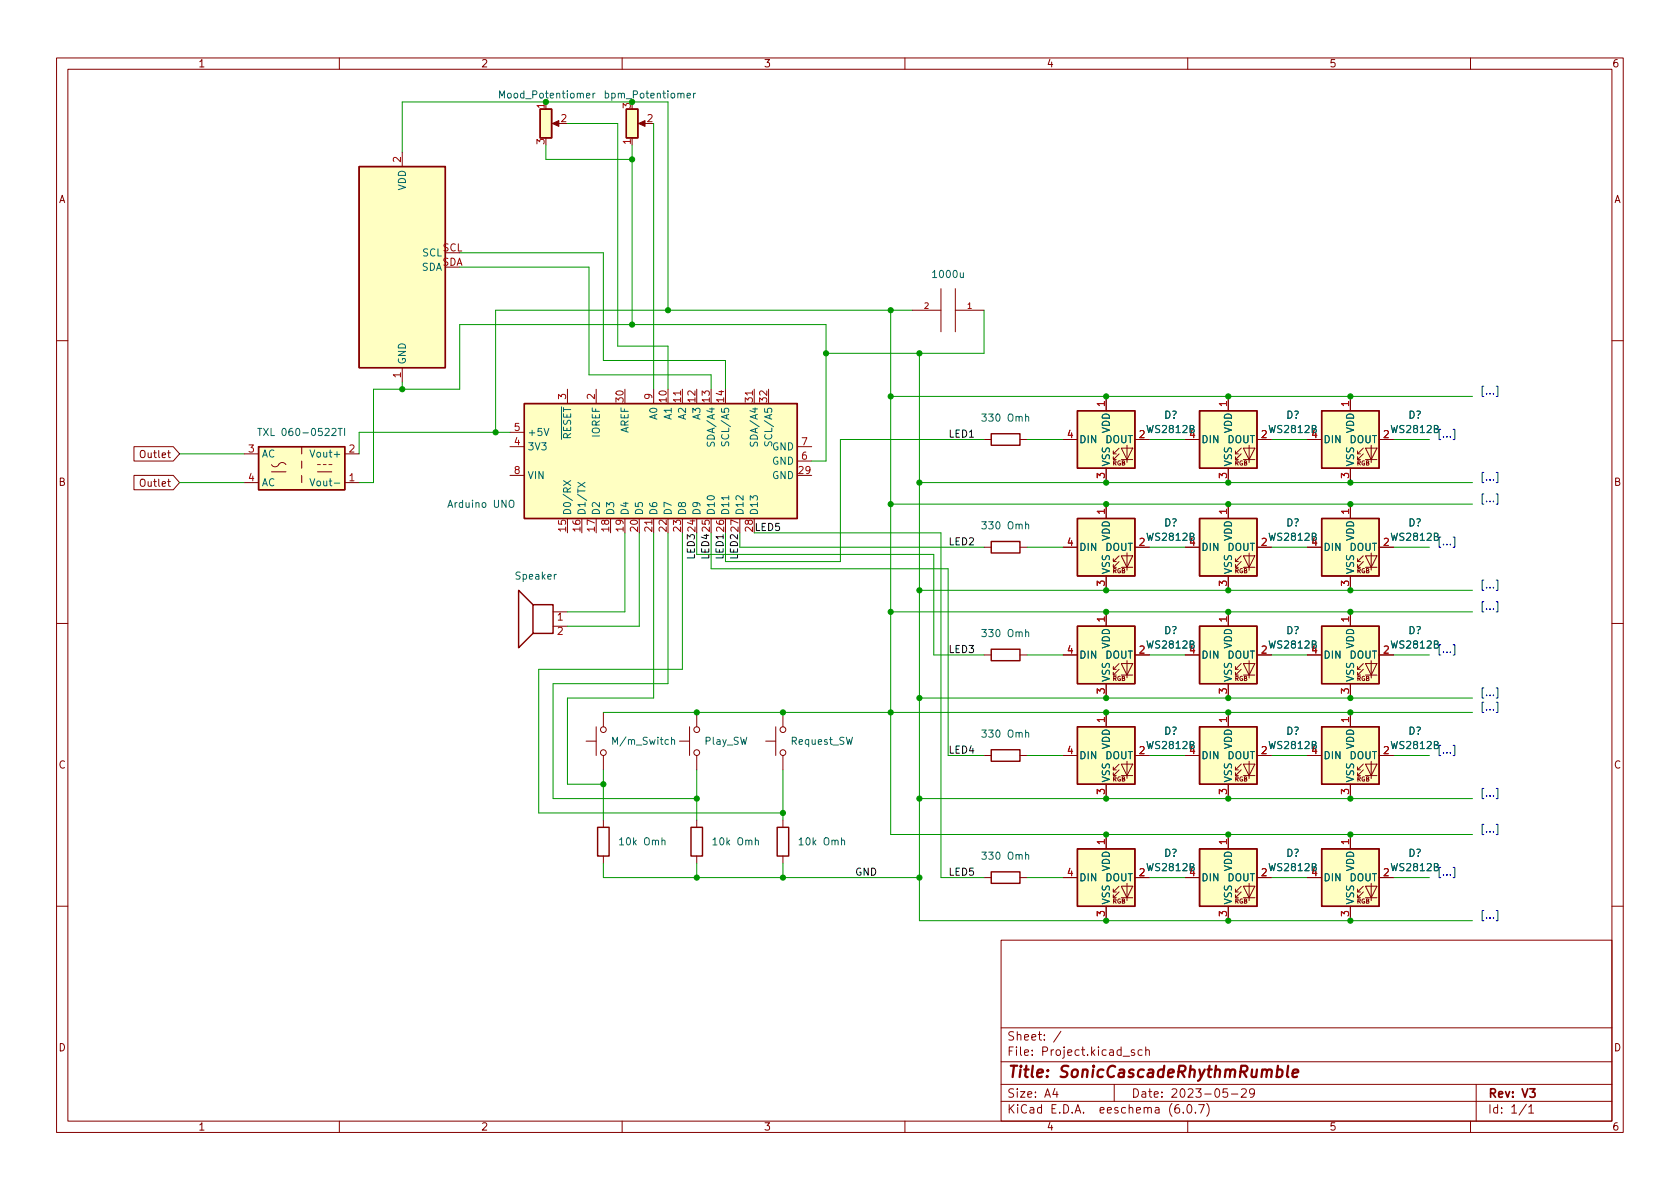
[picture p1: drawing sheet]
<svg xmlns="http://www.w3.org/2000/svg" width="297mm" height="210mm" viewBox="0 0 297 210" stroke-linecap="round" stroke-linejoin="round" font-family="sans-serif">
<g fill="none" stroke="#840000" stroke-width=".18">
<path d="M10 10.2h277v190.1h-277zM12 12.2h273v186.1h-273zM60 10.2v2M110 10.2v2M160 10.2v2M210 10.2v2M260 10.2v2M71.1 26.9v2.6M98 21.8h1.1M113.3 21.8h1M161.3 54.9h5.1M166.4 51v7.7"/>
<path d="M168.9 51v7.7M168.9 54.9h5.1M10 60.2h2M23.7 79h6.9l1.1 1.3-1.1 1.2h-6.9zM53.3 79v1.3M71.1 65v2.6M90.2 79h2.5M90.2 76.4h2.5M100.3 68.8v2.6M105.4 68.8v2.6M115.6 68.8v2.6M120.6 68.8v2.6"/>
<path d="M133.3 68.8v2.6M141 79h2.5M174 77.7h1.3M180.3 77.7h1.3M188 77.7h2.5M195.6 70.1v2.5M197.9 79.2l-1.1 1.1v-.5M198.2 79.2h2.1l-1 2.1zM199.3 78.7v3.1M200.7 77.7h2.5M209.5 77.7h2.6M217.2 70.1v2.5"/>
<path d="M219.5 79.2l-1.1 1.1v-.5M219.8 79.2h2.1l-1 2.1zM220.9 78.7v3.1M222.2 77.7h2.6M231.1 77.7h2.6M238.8 70.1v2.5M241 79.2l-1 1.1v-.5M241.4 79.2h2.1l-1.1 2.1zM242.4 78.7v3.1M243.8 77.7h2.6M285 60.2h2M23.7 84.1h6.9l1.1 1.2-1.1 1.3h-6.9z"/>
<path d="M43.2 85.3h2.5M43.2 80.3h2.5M48 83.4h2.5M48 82.2a.8 .8 0 0 0 .8 .3 .8 .8 0 0 0 .7-.5 .73 .73 0 0 1 1 .2M53.3 81.5v1.3M53.3 84.1v1.2M56.1 83.4h2.6M56.1 82.2h.5M57.1 82.2h.6M58.2 82.2h.5M61 85.3h2.5M61 80.3h2.5"/>
<path d="M90.2 84.1h2.5M115.6 91.7v2.5M141 81.5h2.5M174 96.8h1.3M180.3 96.8h1.3M188 96.8h2.5M195.6 82.8v2.5M195.6 89.1v2.6M196.8 80.3h.6M196.8 99.3h.6M197.9 99.3l-1.1 1v-.5M197.9 98.3l-1.1 1v-.5"/>
<path d="M197.9 80.3l-1.1 1v-.5M198.2 98.3h2.1l-1 2zM198.2 81.3h2.1M199.3 97.8v3M200.7 96.8h2.5M209.5 96.8h2.6M217.2 82.8v2.5M217.2 89.1v2.6M218.4 80.3h.5M218.4 99.3h.5M219.5 80.3l-1.1 1v-.5M219.5 99.3l-1.1 1v-.5"/>
<path d="M219.5 98.3l-1.1 1v-.5M219.8 98.3h2.1l-1 2zM219.8 81.3h2.1M220.9 97.8v3M222.2 96.8h2.6M231.1 96.8h2.6M238.8 82.8v2.5M238.8 89.1v2.6M240 80.3h.5M240 99.3h.5M241 80.3l-1 1v-.5M241 99.3l-1 1v-.5"/>
<path d="M241 98.3l-1 1v-.5M241.4 98.3h2.1l-1.1 2zM241.4 81.3h2.1M242.4 97.8v3M243.8 96.8h2.6M10 110.2h2M97.8 108.2h2.5M97.8 110.7h2.5M174 115.8h1.3M180.3 115.8h1.3M188 115.8h2.5M195.6 101.8v2.6"/>
<path d="M195.6 108.2v2.5M196.8 118.4h.6M197.9 118.4l-1.1 1v-.5M197.9 117.3l-1.1 1.1v-.5M198.2 117.3h2.1l-1 2.1zM198.2 119.4h2.1M198.2 100.3h2.1M199.3 116.8v3.1M200.7 115.8h2.5M209.5 115.8h2.6M217.2 101.8v2.6M217.2 108.2v2.5"/>
<path d="M218.4 118.4h.5M219.5 118.4l-1.1 1v-.5M219.5 117.3l-1.1 1.1v-.5M219.8 117.3h2.1l-1 2.1zM219.8 119.4h2.1M219.8 100.3h2.1M220.9 116.8v3.1M222.2 115.8h2.6M231.1 115.8h2.6M238.8 101.8v2.6M238.8 108.2v2.5M240 118.4h.5"/>
<path d="M241 118.4l-1 1v-.5M241 117.3l-1 1.1v-.5M241.4 117.3h2.1l-1.1 2.1zM241.4 119.4h2.1M241.4 100.3h2.1M242.4 116.8v3.1M243.8 115.8h2.6M285 110.2h2M103.6 131.1h1.8M105.4 128.5v5.1M106.7 126v2.5M106.7 133.6v2.5"/>
<path d="M120.1 131.1h1.8M121.9 128.5v5.1M123.2 126v2.5M123.2 133.6v2.5M135.4 131.1h1.8M137.2 128.5v5.1M138.4 126v2.5M138.4 133.6v2.5M174 133.6h1.3M180.3 133.6h1.3M188 133.6h2.5M195.6 120.9v2.5"/>
<path d="M195.6 126v2.5M195.6 138.7v2.5M196.8 136.1h.6M197.9 136.1l-1.1 1.1v-.6M197.9 135.1l-1.1 1v-.5M198.2 135.1h2.1l-1 2.1zM198.2 137.2h2.1M199.3 134.6v3.1M200.7 133.6h2.5M209.5 133.6h2.6M217.2 120.9v2.5M217.2 126v2.5"/>
<path d="M217.2 138.7v2.5M218.4 136.1h.5M219.5 136.1l-1.1 1.1v-.6M219.5 135.1l-1.1 1v-.5M219.8 135.1h2.1l-1 2.1zM219.8 137.2h2.1M220.9 134.6v3.1M222.2 133.6h2.6M231.1 133.6h2.6M238.8 120.9v2.5M238.8 126v2.5M238.8 138.7v2.5"/>
<path d="M240 136.1h.5M241 136.1l-1 1.1v-.6M241 135.1l-1 1v-.5M241.4 135.1h2.1l-1.1 2.1zM241.4 137.2h2.1M242.4 134.6v3.1M243.8 133.6h2.6M106.7 145v1.3M106.7 151.4v1.2M123.2 145v1.3M123.2 151.4v1.2M138.4 145v1.3"/>
<path d="M138.4 151.4v1.2M174 155.2h1.3M180.3 155.2h1.3M188 155.2h2.5M195.6 147.6v2.5M196.8 157.7h.6M197.9 157.7l-1.1 1v-.5M197.9 156.7l-1.1 1v-.5M198.2 156.7h2.1l-1 2zM198.2 158.7h2.1M199.3 156.2v3.1M200.7 155.2h2.5"/>
<path d="M209.5 155.2h2.6M217.2 147.6v2.5M218.4 157.7h.5M219.5 157.7l-1.1 1v-.5M219.5 156.7l-1.1 1v-.5M219.8 156.7h2.1l-1 2zM219.8 158.7h2.1M220.9 156.2v3.1M222.2 155.2h2.6M231.1 155.2h2.6M238.8 147.6v2.5M240 157.7h.5"/>
<path d="M241 157.7l-1 1v-.5M241 156.7l-1 1v-.5M241.4 156.7h2.1l-1.1 2zM241.4 158.7h2.1M242.4 156.2v3.1M243.8 155.2h2.6M10 160.2h2M177 166.3h108v32h-108zM195.6 160.3v2.5M217.2 160.3v2.5M238.8 160.3v2.5M285 160.2h2"/>
<path d="M60 198.3v2M110 198.3v2M160 198.3v2M177 194.8h108M177 191.8h108M177 187.8h108M177 181.8h108M186.5 192.5l-.4 1h1M186.9 193v1M187.6 182.4l-1.3 1.9M197 191.8v3M198.6 186.8h1.1"/>
<path d="M200.6 185.7l-.4-.1-.2 .2 .1 .3 .5 .1v.4h-.6M201.9 185.7l-.4-.1-.3 .3v.4l.2 .3h.5M202.6 185.8l.2-.2 .3 .1 .1 .9M202.6 185.1v1.5M208.4 195.3a.59 .59 0 0 0-.7 .7v.5l.2 .3h.4l.2-.1 .1-.5-.2-.2-.4-.1-.3 .3M209.2 196.7v.1M210 198.3v2M210.1 195.4l.1-.1a.81 .81 0 0 1 .6 .7 .81 .81 0 0 1-.3 .8h-.1a.81 .81 0 0 1-.6-.6 .81 .81 0 0 1 .3-.8zM211.4 196.7v.1M211.9 195.3h1l-.6 1.5M213.4 195.1a1.72 1.72 0 0 1 0 2.3M217 192.5h-.7l-.1 .7 .2-.1 .5 .1 .2 .2-.1 .5-.2 .1-.6-.1"/>
<path d="M217.7 193.5h1.2M219.5 192.7l.6-.2 .2 .2 .1 .3-1 1h1M221.8 193.2l-.3 .3-.4-.1-.2-.2 .2-.6 .4-.1 .2 .2a.99 .99 0 0 1-.3 1.3h-.3M260 198.3v2M261 191.8v6.5M269.9 195.3l-1.3 1.9M270.3 195.8l.4-.5v1.5M270.3 196.8h.9"/>
<circle cx="106.7" cy="133.1" r=".51"/>
<circle cx="106.7" cy="129" r=".51"/>
<circle cx="123.2" cy="133.1" r=".51"/>
<circle cx="123.2" cy="129" r=".51"/>
<circle cx="138.4" cy="133.1" r=".51"/>
<circle cx="138.4" cy="129" r=".51"/>
</g>
<path d="M270.5 192.5h.9l-.5 .6 .4 .1v.7l-.2 .1h-.4l-.2-.1" fill="none" stroke="#840000" stroke-width=".3"/>
<path d="M225.9 189.2l.2-.1 .5 .1 .2 .3-.1 .6a.66 .66 0 0 1-1 .3M227.8 188.5l-.3 1.7 .3 .3M228.5 189.8l1-.2v-.4l-.2-.1-.6 .1-.2 1 .3 .3 .5-.1" fill="none" stroke="#840000" stroke-width=".4"/>
<g fill="#ffffc2" stroke="#ffffc2" stroke-width=".18">
<path d="M233.7 150.1h10.1v10.2h-10.1z"/>
<path d="M190.5 150.1h10.2v10.2h-10.2z"/>
<path d="M45.7 79h15.3v7.6h-15.3z"/>
<path d="M63.5 29.5h15.2v35.5h-15.2z"/>
<path d="M212.1 110.7h10.1v10.2h-10.1z"/>
<path d="M95.5 19.3h2v5.1h-2z"/>
<path d="M110.7 19.3h2.1v5.1h-2.1z"/>
<path d="M212.1 150.1h10.1v10.2h-10.1z"/>
<path d="M212.1 128.5h10.1v10.2h-10.1z"/>
<path d="M190.5 91.7h10.2v10.1h-10.2z"/>
<path d="M190.5 72.6h10.2v10.2h-10.2z"/>
<path d="M190.5 110.7h10.2v10.2h-10.2z"/>
<path d="M233.7 72.6h10.1v10.2h-10.1z"/>
<path d="M190.5 128.5h10.2v10.2h-10.2z"/>
<path d="M212.1 72.6h10.1v10.2h-10.1z"/>
<path d="M233.7 110.7h10.1v10.2h-10.1z"/>
<path d="M212.1 91.7h10.1v10.1h-10.1z"/>
<path d="M92.7 71.4h48.3v20.3h-48.3z"/>
<path d="M233.7 128.5h10.1v10.2h-10.1z"/>
<path d="M233.7 91.7h10.1v10.1h-10.1z"/>
</g>
<g fill="none" stroke="#840000" stroke-width=".25">
<path d="M95.5 19.3h2v5.1h-2zM110.7 19.3h2.1v5.1h-2.1zM63.5 29.5h15.2v35.5h-15.2zM45.7 79h15.3v7.6h-15.3zM92.7 71.4h48.3v20.3h-48.3zM175.3 76.7h5v2h-5zM190.5 72.6h10.2v10.2h-10.2zM212.1 72.6h10.1v10.2h-10.1zM233.7 72.6h10.1v10.2h-10.1zM175.3 95.8h5v2h-5zM190.5 91.7h10.2v10.1h-10.2zM212.1 91.7h10.1v10.1h-10.1z"/>
<path d="M233.7 91.7h10.1v10.1h-10.1zM94.2 106.9h3.6v5.1h-3.6zM94.2 106.9l-2.5-2.5v10.1l2.5-2.5M175.3 114.8h5v2h-5zM190.5 110.7h10.2v10.2h-10.2zM212.1 110.7h10.1v10.2h-10.1zM233.7 110.7h10.1v10.2h-10.1zM175.3 132.6h5v2h-5zM190.5 128.5h10.2v10.2h-10.2zM212.1 128.5h10.1v10.2h-10.1zM233.7 128.5h10.1v10.2h-10.1zM105.7 146.3h2v5.1h-2z"/>
<path d="M122.2 146.3h2v5.1h-2zM137.4 146.3h2v5.1h-2zM175.3 154.2h5v2h-5zM190.5 150.1h10.2v10.2h-10.2zM212.1 150.1h10.1v10.2h-10.1zM233.7 150.1h10.1v10.2h-10.1z"/>
</g>
<g fill="none" stroke="#006464" stroke-width=".18">
<path d="M103.7 16.9l.6-.1-.1-.3h-.3l-.2 .2 .1 .6h.4M104.8 16.5v.8M105.2 16.5l-.4 .2M121.5 16.9l.6-.1-.1-.3h-.3l-.2 .2v.6h.5M122.6 16.5v.8M123 16.5l-.4 .2M45.6 75.8h.7M45.9 75.8v1.2M54.8 79.6l.4 1.2 .5-1.2M59.8 75.8h.7M60.1 75.8v1.2M60.9 75.8v1.2"/>
<path d="M96.2 75.8l.4 1.2 .4-1.2M125.1 78.2l-.1 .5 .2 .1h.3l.3-.5 .3-.1 .2 .2-.1 .5M127.6 78.1v.5l.1 .2h.4l.2-.6 .3-.1 .2 .3v.4M132.7 78.2v.5l.1 .1h.3l.3-.5 .3-.1 .2 .2v.5M135.3 78.1l-.1 .5 .1 .2h.4l.2-.6 .3-.1 .3 .3-.1 .4M181.3 73.8l.2-.2 .3 .1 .1 .8M54.8 84.6l.4 1.3 .5-1.3M90.2 88.5h.1a.43 .43 0 0 1 .6 .4v.4a.42 .42 0 0 1-.5 .4 .42 .42 0 0 1-.4-.4v-.4zM99.6 85l1.3 .8M100.9 85l-1.3 .8M102.2 85.3l1.2 .8M103.4 85.3l-1.2 .8"/>
<path d="M128.8 87.7v.7M181.3 92.8l.2-.1h.3l.1 .8M181.3 111.9l.2-.2 .3 .1 .1 .8M118.7 130.9l.2-.1h.3l.1 .8M181.3 129.6l.2-.1 .3 .1 .1 .8M117 148.7l.2-.1h.3l.1 .8M133.6 148.7l.1-.1h.3l.1 .8M148.8 148.7l.2-.1h.3v.8M181.3 151.2l.2-.1 .3 .1 .1 .8"/>
</g>
<g fill="#840000" stroke="#840000" stroke-width=".18">
<path d="M97.7 21.8l1.1-.5v1z"/>
<path d="M112.9 21.8l1.1-.5v1z"/>
</g>
<g fill="none" stroke="#0000c2" stroke-width=".18">
<path d="M256.9 75.9h.3v1.8h-.3M264.5 68.3h.3v1.8h-.3M256.9 95h.3v1.8h-.3M264.5 87.3h.3v1.9h-.3M264.5 83.5h.3v1.9h-.3M256.9 114h.3v1.8h-.3M264.5 102.6h.3v1.8h-.3M264.5 106.4h.3v1.8h-.3M256.9 131.8h.3v1.8h-.3M264.5 124.2h.3v1.8h-.3M264.5 139.4h.3v1.8h-.3M264.5 121.6h.3v1.9h-.3"/>
<path d="M256.9 153.4h.3v1.8h-.3M264.5 145.8h.3v1.8h-.3M264.5 161h.3v1.8h-.3"/>
</g>
<g fill="none" stroke="#009600" stroke-width=".18">
<path d="M71.1 26.9v-8.9h47v36.9M96.5 25.6v2.6h15.3M100.3 21.8h8.9v39.4h8.9v7.6M111.8 25.6v31.8M115.6 21.8v47M81.3 47.2h22.8v19.1h21.6v2.5M81.3 44.7h25.4v19h21.6v5.1M157.5 54.9v92.7h102.8M161.3 54.9h-73.7v21.5M174 54.9v7.6h-28M71.1 67.6v1.2M90.2 76.4h-26.7v3.9"/>
<path d="M157.5 70.1h102.8M162.6 62.5v100.3h97.7M174 77.7h-25.4v21.6h-20.3v-5.1M181.6 77.7h6.4M203.2 77.7h6.3M224.8 77.7h6.3M246.4 77.7h6.3M31.7 85.3h11.5M31.7 80.3h11.5M110.5 94.2v14h-10.2M113 94.2v16.5h-12.7M115.6 94.2v29.2h-15.3v15.3h6.4"/>
<path d="M118.1 94.2v26.7h-20.3v20.3h25.4M120.6 94.2v24.2h-25.4v25.4h43.2M123.2 94.2v3.8h41.9v17.8h8.9M125.7 94.2v6.4h41.9v33h6.4M130.8 96.8h43.2M133.3 94.2h33.1v61h7.6M143.5 81.5h2.5v-24.1h-64.7v11.4h-15.3v16.5h-2.5M157.5 89.1h102.8M162.6 85.3h97.7M181.6 96.8h6.4M203.2 96.8h6.3M224.8 96.8h6.3"/>
<path d="M246.4 96.8h6.3M157.5 108.2h102.8M162.6 104.4h97.7M181.6 115.8h6.4M203.2 115.8h6.3M224.8 115.8h6.3M246.4 115.8h6.3M106.7 126h153.6M106.7 136.1v8.9M123.2 136.1v8.9M138.4 136.1v8.9M162.6 123.4h97.7"/>
<path d="M181.6 133.6h6.4M203.2 133.6h6.3M224.8 133.6h6.3M246.4 133.6h6.3M106.7 152.6v2.6h55.9M123.2 152.6v2.6M138.4 152.6v2.6M162.6 141.2h97.7M181.6 155.2h6.4M203.2 155.2h6.3M224.8 155.2h6.3M246.4 155.2h6.3"/>
</g>
<g fill="#009600" stroke="#009600" stroke-width=".18">
<circle cx="195.6" cy="70.1" r=".46"/>
<circle cx="195.6" cy="126" r=".46"/>
<circle cx="162.6" cy="141.2" r=".46"/>
<circle cx="217.2" cy="147.6" r=".46"/>
<circle cx="217.2" cy="141.2" r=".46"/>
<circle cx="217.2" cy="126" r=".46"/>
<circle cx="217.2" cy="108.2" r=".46"/>
<circle cx="217.2" cy="123.4" r=".46"/>
<circle cx="195.6" cy="162.8" r=".46"/>
<circle cx="217.2" cy="104.4" r=".46"/>
<circle cx="217.2" cy="162.8" r=".46"/>
<circle cx="238.8" cy="162.8" r=".46"/>
<circle cx="195.6" cy="104.4" r=".46"/>
<circle cx="195.6" cy="108.2" r=".46"/>
<circle cx="195.6" cy="123.4" r=".46"/>
<circle cx="195.6" cy="147.6" r=".46"/>
<circle cx="195.6" cy="141.2" r=".46"/>
<circle cx="238.8" cy="126" r=".46"/>
<circle cx="238.8" cy="141.2" r=".46"/>
<circle cx="238.8" cy="108.2" r=".46"/>
<circle cx="238.8" cy="123.4" r=".46"/>
<circle cx="238.8" cy="104.4" r=".46"/>
<circle cx="238.8" cy="147.6" r=".46"/>
<circle cx="217.2" cy="70.1" r=".46"/>
<circle cx="217.2" cy="85.3" r=".46"/>
<circle cx="195.6" cy="89.1" r=".46"/>
<circle cx="217.2" cy="89.1" r=".46"/>
<circle cx="238.8" cy="70.1" r=".46"/>
<circle cx="195.6" cy="85.3" r=".46"/>
<circle cx="238.8" cy="89.1" r=".46"/>
<circle cx="238.8" cy="85.3" r=".46"/>
<circle cx="146" cy="62.5" r=".46"/>
<circle cx="157.5" cy="54.9" r=".46"/>
<circle cx="111.8" cy="57.4" r=".46"/>
<circle cx="118.1" cy="54.9" r=".46"/>
<circle cx="111.8" cy="18" r=".46"/>
<circle cx="111.8" cy="28.2" r=".46"/>
<circle cx="157.5" cy="70.1" r=".46"/>
<circle cx="162.6" cy="85.3" r=".46"/>
<circle cx="157.5" cy="89.1" r=".46"/>
<circle cx="162.6" cy="62.5" r=".46"/>
<circle cx="87.6" cy="76.4" r=".46"/>
<circle cx="96.5" cy="18" r=".46"/>
<circle cx="71.1" cy="68.8" r=".46"/>
<circle cx="138.4" cy="126" r=".46"/>
<circle cx="123.2" cy="126" r=".46"/>
<circle cx="123.2" cy="141.2" r=".46"/>
<circle cx="123.2" cy="155.2" r=".46"/>
<circle cx="106.7" cy="138.7" r=".46"/>
<circle cx="162.6" cy="155.2" r=".46"/>
<circle cx="138.4" cy="155.2" r=".46"/>
<circle cx="157.5" cy="126" r=".46"/>
<circle cx="138.4" cy="143.8" r=".46"/>
<circle cx="162.6" cy="123.4" r=".46"/>
<circle cx="157.5" cy="108.2" r=".46"/>
<circle cx="162.6" cy="104.4" r=".46"/>
</g>
<text font-size="2.8" fill="#840000" x="178" y="190.6">Title: SonicCascadeRhythmRumble</text>
<g font-size="2.1" fill="#840000">
<text x="178" y="184">Sheet: /</text>
<text x="178" y="186.7">File: Project.kicad_sch</text>
<text x="178" y="196.9">KiCad E.D.A. eeschema (6.0.7)</text>
<text x="178" y="194.1">Size: A4</text>
<text x="200" y="194.1">Date: 2023-05-29</text>
<text x="263" y="194.1">Rev: V3</text>
<text x="263" y="196.9">Id: 1/1</text>
</g>
<g font-size="1.8" fill="#840000">
<text x="35" y="11.9">1</text>
<text x="85" y="11.9">2</text>
<text x="135" y="11.9">3</text>
<text x="185" y="11.9">4</text>
<text x="235" y="11.9">5</text>
<text x="285" y="11.9">6</text>
<text x="10.3" y="35.9">A</text>
<text x="285.3" y="35.9">A</text>
<text x="25.2" y="81">Outlet</text>
<text x="10.3" y="85.9">B</text>
<text x="25.2" y="86.1">Outlet</text>
<text x="285.3" y="85.9">B</text>
<text x="10.3" y="135.9">C</text>
<text x="285.3" y="135.9">C</text>
<text x="10.3" y="185.9">D</text>
<text x="285.3" y="185.9">D</text>
<text x="35" y="199.9">1</text>
<text x="85" y="199.9">2</text>
<text x="135" y="199.9">3</text>
<text x="185" y="199.9">4</text>
<text x="235" y="199.9">5</text>
<text x="285" y="199.9">6</text>
</g>
<g font-size="1.8" fill="#006464">
<text x="88.7" y="17.4">Mood_Potentiomer</text>
<text x="107.4" y="17.4">bpm_Potentiomer</text>
<text x="71.8" y="33.7" transform="rotate(-90 71.8 33.7)">VDD</text>
<text x="74.5" y="47.9">SDA</text>
<text x="74.7" y="45.3">SCL</text>
<text x="165.1" y="49.1">1000u</text>
<text x="71.8" y="64.5" transform="rotate(-90 71.8 64.5)">GND</text>
<text x="46.9" y="77.1">TXL 060-0522TI</text>
<text x="93.2" y="77.1">+5V</text>
<text x="106" y="77.3" transform="rotate(-90 106 77.3)">IOREF</text>
<text x="111.1" y="76.7" transform="rotate(-90 111.1 76.7)">AREF</text>
<text x="116.2" y="74.1" transform="rotate(-90 116.2 74.1)">A0</text>
<text x="118.7" y="74.1" transform="rotate(-90 118.7 74.1)">A1</text>
<text x="121.3" y="74.1" transform="rotate(-90 121.3 74.1)">A2</text>
<text x="123.8" y="74.1" transform="rotate(-90 123.8 74.1)">A3</text>
<text x="174.1" y="74.5">330 Omh</text>
<text x="196.2" y="76.6" transform="rotate(-90 196.2 76.6)">VDD</text>
<text x="203" y="76.6">WS2812B</text>
<text x="205.8" y="74">D?</text>
<text x="217.8" y="76.6" transform="rotate(-90 217.8 76.6)">VDD</text>
<text x="224.6" y="76.6">WS2812B</text>
<text x="227.4" y="74">D?</text>
<text x="239.4" y="76.6" transform="rotate(-90 239.4 76.6)">VDD</text>
<text x="246.2" y="76.6">WS2812B</text>
<text x="249" y="74">D?</text>
<text x="46.2" y="80.9">AC</text>
<text x="55.5" y="80.9">Vout+</text>
<text x="93.2" y="79.6">3V3</text>
<text x="101" y="79.1" transform="rotate(-90 101 79.1)">~{RESET}</text>
<text x="126.4" y="78.4" transform="rotate(-90 126.4 78.4)">SDA/A4</text>
<text x="128.9" y="78.2" transform="rotate(-90 128.9 78.2)">SCL/A5</text>
<text x="134" y="78.4" transform="rotate(-90 134 78.4)">SDA/A4</text>
<text x="136.5" y="78.2" transform="rotate(-90 136.5 78.2)">SCL/A5</text>
<text x="136.5" y="82.2">GND</text>
<text x="136.5" y="79.6">GND</text>
<text x="190.8" y="78.4">DIN</text>
<text x="195.4" y="78.4">DOUT</text>
<text x="196.2" y="82.5" transform="rotate(-90 196.2 82.5)">VSS</text>
<text x="212.3" y="78.4">DIN</text>
<text x="217" y="78.4">DOUT</text>
<text x="217.8" y="82.5" transform="rotate(-90 217.8 82.5)">VSS</text>
<text x="233.9" y="78.4">DIN</text>
<text x="238.6" y="78.4">DOUT</text>
<text x="239.4" y="82.5" transform="rotate(-90 239.4 82.5)">VSS</text>
<text x="46.2" y="86">AC</text>
<text x="55.9" y="86">Vout-</text>
<text x="79.5" y="89.8">Arduino UNO</text>
<text x="93.2" y="84.7">VIN</text>
<text x="136.5" y="84.7">GND</text>
<text x="101" y="91.2" transform="rotate(-90 101 91.2)">D0/RX</text>
<text x="103.5" y="91.2" transform="rotate(-90 103.5 91.2)">D1/TX</text>
<text x="106" y="91.2" transform="rotate(-90 106 91.2)">D2</text>
<text x="108.6" y="91.2" transform="rotate(-90 108.6 91.2)">D3</text>
<text x="111.1" y="91.2" transform="rotate(-90 111.1 91.2)">D4</text>
<text x="113.7" y="91.2" transform="rotate(-90 113.7 91.2)">D5</text>
<text x="116.2" y="91.2" transform="rotate(-90 116.2 91.2)">D6</text>
<text x="118.7" y="91.2" transform="rotate(-90 118.7 91.2)">D7</text>
<text x="121.3" y="91.2" transform="rotate(-90 121.3 91.2)">D8</text>
<text x="123.8" y="91.2" transform="rotate(-90 123.8 91.2)">D9</text>
<text x="126.4" y="91.2" transform="rotate(-90 126.4 91.2)">D10</text>
<text x="128.9" y="91.2" transform="rotate(-90 128.9 91.2)">D11</text>
<text x="131.4" y="91.2" transform="rotate(-90 131.4 91.2)">D12</text>
<text x="134" y="91.2" transform="rotate(-90 134 91.2)">D13</text>
<text x="174.1" y="93.6">330 Omh</text>
<text x="196.2" y="95.7" transform="rotate(-90 196.2 95.7)">VDD</text>
<text x="203" y="95.6">WS2812B</text>
<text x="205.8" y="93.1">D?</text>
<text x="217.8" y="95.7" transform="rotate(-90 217.8 95.7)">VDD</text>
<text x="224.6" y="95.6">WS2812B</text>
<text x="227.4" y="93.1">D?</text>
<text x="239.4" y="95.7" transform="rotate(-90 239.4 95.7)">VDD</text>
<text x="246.2" y="95.6">WS2812B</text>
<text x="249" y="93.1">D?</text>
<text x="190.8" y="97.4">DIN</text>
<text x="195.4" y="97.4">DOUT</text>
<text x="196.2" y="101.6" transform="rotate(-90 196.2 101.6)">VSS</text>
<text x="212.3" y="97.4">DIN</text>
<text x="217" y="97.4">DOUT</text>
<text x="217.8" y="101.6" transform="rotate(-90 217.8 101.6)">VSS</text>
<text x="233.9" y="97.4">DIN</text>
<text x="238.6" y="97.4">DOUT</text>
<text x="239.4" y="101.6" transform="rotate(-90 239.4 101.6)">VSS</text>
<text x="91.3" y="102.5">Speaker</text>
<text x="174.1" y="112.6">330 Omh</text>
<text x="205.8" y="112.1">D?</text>
<text x="227.4" y="112.1">D?</text>
<text x="249" y="112.1">D?</text>
<text x="190.8" y="116.5">DIN</text>
<text x="195.4" y="116.5">DOUT</text>
<text x="196.2" y="114.7" transform="rotate(-90 196.2 114.7)">VDD</text>
<text x="203" y="114.7">WS2812B</text>
<text x="212.3" y="116.5">DIN</text>
<text x="217" y="116.5">DOUT</text>
<text x="217.8" y="114.7" transform="rotate(-90 217.8 114.7)">VDD</text>
<text x="224.6" y="114.7">WS2812B</text>
<text x="233.9" y="116.5">DIN</text>
<text x="238.6" y="116.5">DOUT</text>
<text x="239.4" y="114.7" transform="rotate(-90 239.4 114.7)">VDD</text>
<text x="246.2" y="114.7">WS2812B</text>
<text x="196.2" y="120.6" transform="rotate(-90 196.2 120.6)">VSS</text>
<text x="217.8" y="120.6" transform="rotate(-90 217.8 120.6)">VSS</text>
<text x="239.4" y="120.6" transform="rotate(-90 239.4 120.6)">VSS</text>
<text x="108.7" y="131.7">M/m_Switch</text>
<text x="124.6" y="131.7">Play_SW</text>
<text x="139.9" y="131.7">Request_SW</text>
<text x="174.1" y="130.4">330 Omh</text>
<text x="205.8" y="129.9">D?</text>
<text x="227.4" y="129.9">D?</text>
<text x="249" y="129.9">D?</text>
<text x="190.8" y="134.2">DIN</text>
<text x="195.4" y="134.2">DOUT</text>
<text x="196.2" y="132.5" transform="rotate(-90 196.2 132.5)">VDD</text>
<text x="203" y="132.4">WS2812B</text>
<text x="212.3" y="134.2">DIN</text>
<text x="217" y="134.2">DOUT</text>
<text x="217.8" y="132.5" transform="rotate(-90 217.8 132.5)">VDD</text>
<text x="224.6" y="132.4">WS2812B</text>
<text x="233.9" y="134.2">DIN</text>
<text x="238.6" y="134.2">DOUT</text>
<text x="239.4" y="132.5" transform="rotate(-90 239.4 132.5)">VDD</text>
<text x="246.2" y="132.4">WS2812B</text>
<text x="196.2" y="138.4" transform="rotate(-90 196.2 138.4)">VSS</text>
<text x="217.8" y="138.4" transform="rotate(-90 217.8 138.4)">VSS</text>
<text x="239.4" y="138.4" transform="rotate(-90 239.4 138.4)">VSS</text>
<text x="109.9" y="149.5">10k Omh</text>
<text x="126.4" y="149.5">10k Omh</text>
<text x="141.6" y="149.5">10k Omh</text>
<text x="174.1" y="152">330 Omh</text>
<text x="190.8" y="155.8">DIN</text>
<text x="195.4" y="155.8">DOUT</text>
<text x="196.2" y="154.1" transform="rotate(-90 196.2 154.1)">VDD</text>
<text x="203" y="154">WS2812B</text>
<text x="205.8" y="151.5">D?</text>
<text x="212.3" y="155.8">DIN</text>
<text x="217" y="155.8">DOUT</text>
<text x="217.8" y="154.1" transform="rotate(-90 217.8 154.1)">VDD</text>
<text x="224.6" y="154">WS2812B</text>
<text x="227.4" y="151.5">D?</text>
<text x="233.9" y="155.8">DIN</text>
<text x="238.6" y="155.8">DOUT</text>
<text x="239.4" y="154.1" transform="rotate(-90 239.4 154.1)">VDD</text>
<text x="246.2" y="154">WS2812B</text>
<text x="249" y="151.5">D?</text>
<text x="196.2" y="160" transform="rotate(-90 196.2 160)">VSS</text>
<text x="217.8" y="160" transform="rotate(-90 217.8 160)">VSS</text>
<text x="239.4" y="160" transform="rotate(-90 239.4 160)">VSS</text>
</g>
<g font-size="1.8" fill="#a90000">
<text x="96.3" y="19.2" transform="rotate(-90 96.3 19.2)">1</text>
<text x="99.2" y="21.6">2</text>
<text x="111.5" y="19.2" transform="rotate(-90 111.5 19.2)">3</text>
<text x="114.4" y="21.6">2</text>
<text x="70.9" y="28.7" transform="rotate(-90 70.9 28.7)">2</text>
<text x="96.3" y="25.5" transform="rotate(-90 96.3 25.5)">3</text>
<text x="111.5" y="25.5" transform="rotate(-90 111.5 25.5)">1</text>
<text x="78.1" y="47">SDA</text>
<text x="78.2" y="44.4">SCL</text>
<text x="70.9" y="66.8" transform="rotate(-90 70.9 66.8)">1</text>
<text x="100.1" y="70.6" transform="rotate(-90 100.1 70.6)">3</text>
<text x="105.2" y="70.6" transform="rotate(-90 105.2 70.6)">2</text>
<text x="110.2" y="71.1" transform="rotate(-90 110.2 71.1)">30</text>
<text x="115.3" y="70.6" transform="rotate(-90 115.3 70.6)">9</text>
<text x="117.9" y="71.1" transform="rotate(-90 117.9 71.1)">10</text>
<text x="120.4" y="71.1" transform="rotate(-90 120.4 71.1)">11</text>
<text x="122.9" y="71.1" transform="rotate(-90 122.9 71.1)">12</text>
<text x="125.5" y="71.1" transform="rotate(-90 125.5 71.1)">13</text>
<text x="128" y="71.1" transform="rotate(-90 128 71.1)">14</text>
<text x="133.1" y="71.1" transform="rotate(-90 133.1 71.1)">31</text>
<text x="135.6" y="71.1" transform="rotate(-90 135.6 71.1)">32</text>
<text x="195.3" y="71.9" transform="rotate(-90 195.3 71.9)">1</text>
<text x="216.9" y="71.9" transform="rotate(-90 216.9 71.9)">1</text>
<text x="238.5" y="71.9" transform="rotate(-90 238.5 71.9)">1</text>
<text x="90.9" y="76.2">5</text>
<text x="188.7" y="77.5">4</text>
<text x="201.4" y="77.5">2</text>
<text x="210.3" y="77.5">4</text>
<text x="223" y="77.5">2</text>
<text x="231.9" y="77.5">4</text>
<text x="244.6" y="77.5">2</text>
<text x="44" y="80">3</text>
<text x="61.7" y="80">2</text>
<text x="90.9" y="78.7">4</text>
<text x="90.9" y="83.8">8</text>
<text x="141.3" y="83.8">29</text>
<text x="141.7" y="81.3">6</text>
<text x="141.7" y="78.7">7</text>
<text x="44" y="85.1">4</text>
<text x="61.7" y="85.1">1</text>
<text x="195.3" y="84.6" transform="rotate(-90 195.3 84.6)">3</text>
<text x="216.9" y="84.6" transform="rotate(-90 216.9 84.6)">3</text>
<text x="238.5" y="84.6" transform="rotate(-90 238.5 84.6)">3</text>
<text x="100.1" y="93.9" transform="rotate(-90 100.1 93.9)">15</text>
<text x="102.6" y="93.9" transform="rotate(-90 102.6 93.9)">16</text>
<text x="105.2" y="93.9" transform="rotate(-90 105.2 93.9)">17</text>
<text x="107.7" y="93.9" transform="rotate(-90 107.7 93.9)">18</text>
<text x="110.2" y="93.9" transform="rotate(-90 110.2 93.9)">19</text>
<text x="112.8" y="93.9" transform="rotate(-90 112.8 93.9)">20</text>
<text x="115.3" y="93.9" transform="rotate(-90 115.3 93.9)">21</text>
<text x="117.9" y="93.9" transform="rotate(-90 117.9 93.9)">22</text>
<text x="120.4" y="93.9" transform="rotate(-90 120.4 93.9)">23</text>
<text x="122.9" y="93.9" transform="rotate(-90 122.9 93.9)">24</text>
<text x="125.5" y="93.9" transform="rotate(-90 125.5 93.9)">25</text>
<text x="128" y="93.9" transform="rotate(-90 128 93.9)">26</text>
<text x="130.6" y="93.9" transform="rotate(-90 130.6 93.9)">27</text>
<text x="133.1" y="93.9" transform="rotate(-90 133.1 93.9)">28</text>
<text x="195.3" y="90.9" transform="rotate(-90 195.3 90.9)">1</text>
<text x="216.9" y="90.9" transform="rotate(-90 216.9 90.9)">1</text>
<text x="238.5" y="90.9" transform="rotate(-90 238.5 90.9)">1</text>
<text x="188.7" y="96.5">4</text>
<text x="201.4" y="96.5">2</text>
<text x="210.3" y="96.5">4</text>
<text x="223" y="96.5">2</text>
<text x="231.9" y="96.5">4</text>
<text x="244.6" y="96.5">2</text>
<text x="195.3" y="103.6" transform="rotate(-90 195.3 103.6)">3</text>
<text x="216.9" y="103.6" transform="rotate(-90 216.9 103.6)">3</text>
<text x="238.5" y="103.6" transform="rotate(-90 238.5 103.6)">3</text>
<text x="98.6" y="109.7">1</text>
<text x="98.6" y="112.3">2</text>
<text x="195.3" y="110" transform="rotate(-90 195.3 110)">1</text>
<text x="216.9" y="110" transform="rotate(-90 216.9 110)">1</text>
<text x="238.5" y="110" transform="rotate(-90 238.5 110)">1</text>
<text x="188.7" y="115.6">4</text>
<text x="201.4" y="115.6">2</text>
<text x="210.3" y="115.6">4</text>
<text x="223" y="115.6">2</text>
<text x="231.9" y="115.6">4</text>
<text x="244.6" y="115.6">2</text>
<text x="195.3" y="122.7" transform="rotate(-90 195.3 122.7)">3</text>
<text x="216.9" y="122.7" transform="rotate(-90 216.9 122.7)">3</text>
<text x="238.5" y="122.7" transform="rotate(-90 238.5 122.7)">3</text>
<text x="195.3" y="127.7" transform="rotate(-90 195.3 127.7)">1</text>
<text x="216.9" y="127.7" transform="rotate(-90 216.9 127.7)">1</text>
<text x="238.5" y="127.7" transform="rotate(-90 238.5 127.7)">1</text>
<text x="188.7" y="133.3">4</text>
<text x="201.4" y="133.3">2</text>
<text x="210.3" y="133.3">4</text>
<text x="223" y="133.3">2</text>
<text x="231.9" y="133.3">4</text>
<text x="244.6" y="133.3">2</text>
<text x="195.3" y="140.4" transform="rotate(-90 195.3 140.4)">3</text>
<text x="216.9" y="140.4" transform="rotate(-90 216.9 140.4)">3</text>
<text x="238.5" y="140.4" transform="rotate(-90 238.5 140.4)">3</text>
<text x="195.3" y="149.3" transform="rotate(-90 195.3 149.3)">1</text>
<text x="216.9" y="149.3" transform="rotate(-90 216.9 149.3)">1</text>
<text x="238.5" y="149.3" transform="rotate(-90 238.5 149.3)">1</text>
<text x="188.7" y="154.9">4</text>
<text x="201.4" y="154.9">2</text>
<text x="210.3" y="154.9">4</text>
<text x="223" y="154.9">2</text>
<text x="231.9" y="154.9">4</text>
<text x="244.6" y="154.9">2</text>
<text x="195.3" y="162" transform="rotate(-90 195.3 162)">3</text>
<text x="216.9" y="162" transform="rotate(-90 216.9 162)">3</text>
<text x="238.5" y="162" transform="rotate(-90 238.5 162)">3</text>
</g>
<g font-size="1.8" fill="#0000c2">
<text x="261.6" y="69.7">[...]</text>
<text x="254" y="77.4">[...]</text>
<text x="261.6" y="88.8">[...]</text>
<text x="261.6" y="85">[...]</text>
<text x="254" y="96.4">[...]</text>
<text x="261.6" y="104">[...]</text>
<text x="261.6" y="107.8">[...]</text>
<text x="254" y="115.5">[...]</text>
<text x="261.6" y="125.6">[...]</text>
<text x="261.6" y="123.1">[...]</text>
<text x="254" y="133.2">[...]</text>
<text x="261.6" y="140.9">[...]</text>
<text x="261.6" y="147.2">[...]</text>
<text x="254" y="154.8">[...]</text>
<text x="261.6" y="162.5">[...]</text>
</g>
<g font-size="1.8" fill="#0f0f0f">
<text x="167.6" y="77.4">LED1</text>
<text x="133.3" y="93.9">LED5</text>
<text x="122.8" y="98.7" transform="rotate(-90 122.8 98.7)">LED3</text>
<text x="125.4" y="98.7" transform="rotate(-90 125.4 98.7)">LED4</text>
<text x="127.9" y="98.7" transform="rotate(-90 127.9 98.7)">LED1</text>
<text x="167.6" y="96.4">LED2</text>
<text x="167.6" y="115.5">LED3</text>
<text x="167.6" y="133.2">LED4</text>
<text x="151.1" y="154.8">GND</text>
<text x="167.6" y="154.8">LED5</text>
</g>
<text font-size="1.8" fill="#009600" x="130.5" y="98.7" transform="rotate(-90 130.5 98.7)">LED2</text>
<g font-size="1.4" fill="#a90000">
<text x="163.4" y="54.6">2</text>
<text x="171.1" y="54.6">1</text>
</g>
<g font-size="1.1" fill="#840000">
<text x="196.7" y="82.3">RGB</text>
<text x="218.3" y="82.3">RGB</text>
<text x="239.9" y="82.3">RGB</text>
<text x="196.7" y="101.3">RGB</text>
<text x="218.3" y="101.3">RGB</text>
<text x="239.9" y="101.3">RGB</text>
<text x="196.7" y="120.4">RGB</text>
<text x="218.3" y="120.4">RGB</text>
<text x="239.9" y="120.4">RGB</text>
<text x="196.7" y="138.2">RGB</text>
<text x="218.3" y="138.2">RGB</text>
<text x="239.9" y="138.2">RGB</text>
<text x="196.7" y="159.8">RGB</text>
<text x="218.3" y="159.8">RGB</text>
<text x="239.9" y="159.8">RGB</text>
</g>
</svg>
